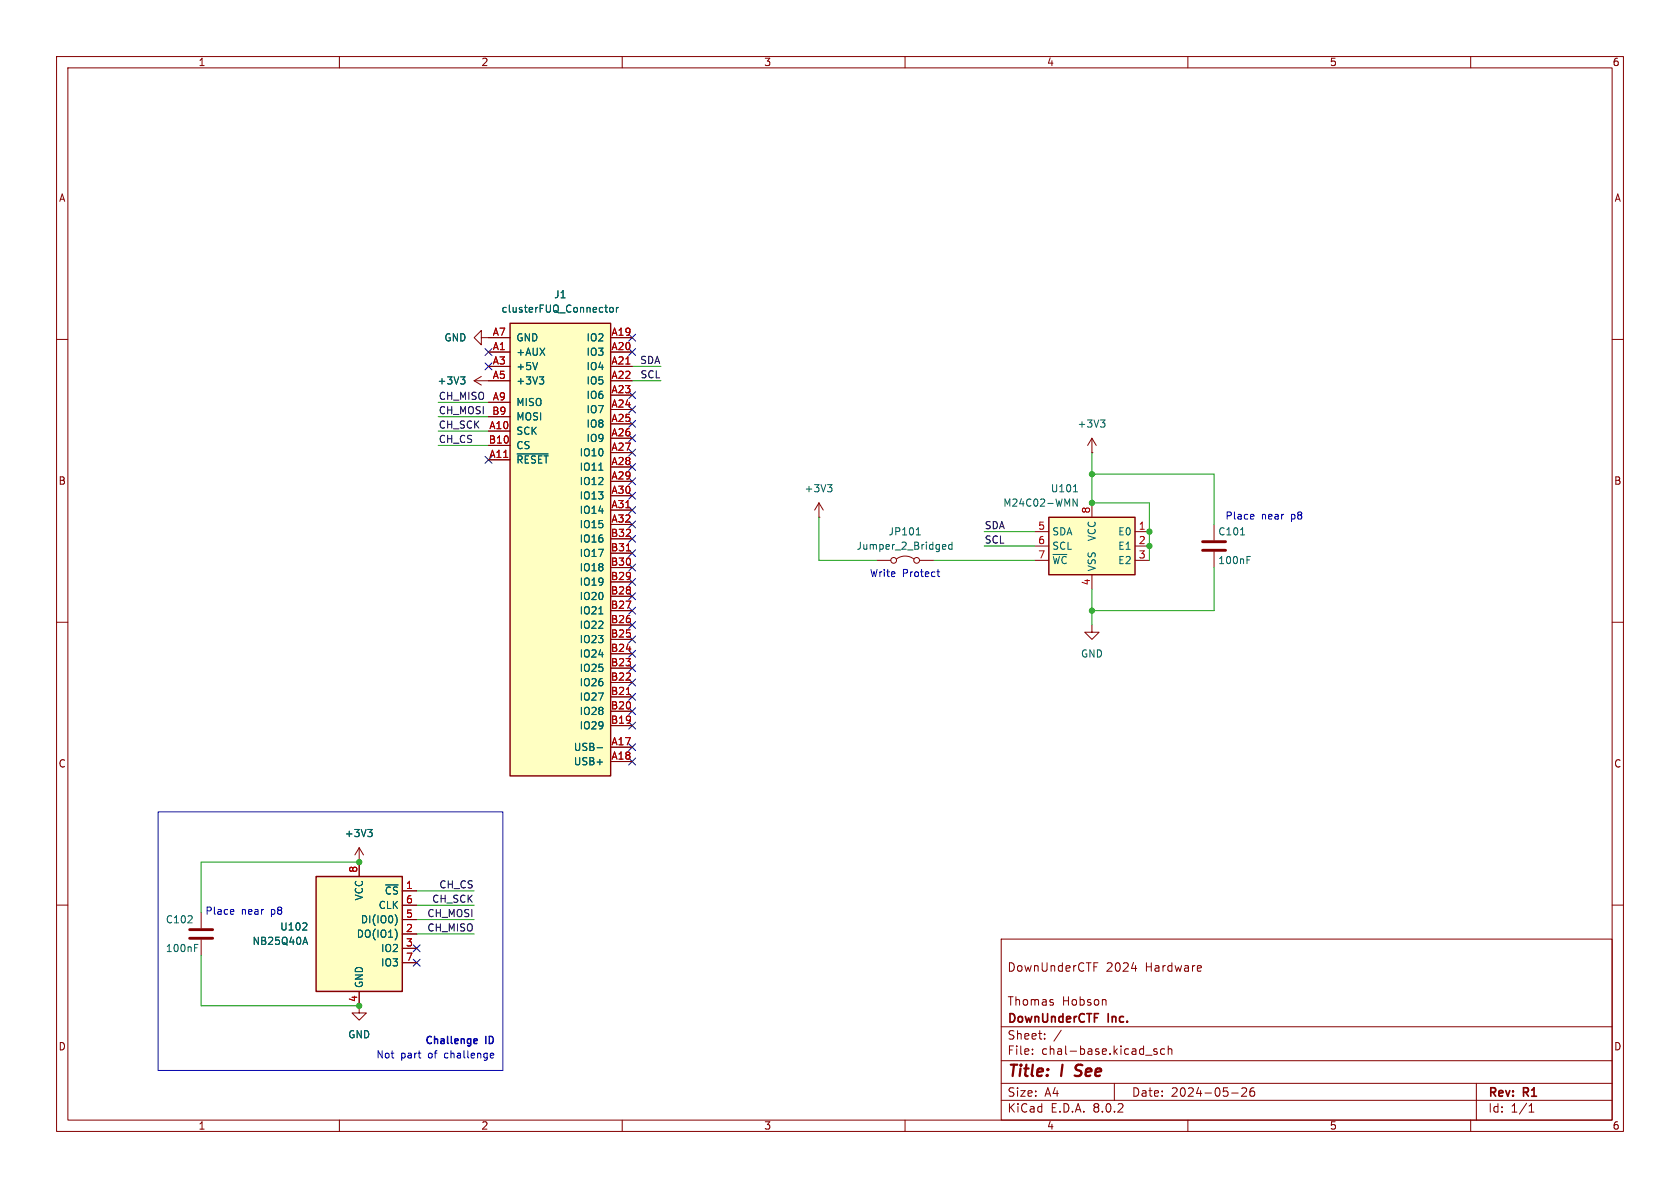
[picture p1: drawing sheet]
<svg xmlns="http://www.w3.org/2000/svg" width="297mm" height="210mm" viewBox="0 0 297 210" stroke-linecap="round" stroke-linejoin="round" font-family="sans-serif">
<g fill="none" stroke="#840000" stroke-width=".18">
<path d="M10 10h277v190h-277zM12 12h273v186h-273zM60 10v2M110 10v2M160 10v2M210 10v2M260 10v2M10 60h2M85.1 59.7v1.3l-1.3-1.3 1.3-1.3v1.3h1.3M285 60h2M214.6 92.7v2.8M214.6 97.5v2.8"/>
<path d="M10 110h2M285 110h2M10 160h2M285 160h2M177 166h108v32h-108zM186.2 177.3v.3M193.4 170.9h.5M193.4 170.2h.7M195.5 176.8v.9M200 171.2h1M212.2 170.7l.2 .4-.7 .1M212.3 171.6l-.1 .1"/>
<path d="M60 198v2M110 198v2M160 198v2M177 194.5h108M177 191.5h108M177 187.5h108M177 181.5h108M182.5 186.3v.1M182.5 185.5v.1M184.7 183.6v.1M184.7 182.8v.1M187.6 182.1l-1.3 2"/>
<path d="M197 191.5v3M202.5 186.5h1.2M204.5 185.5l-.3-.1-.2 .2v.2l.5 .2v.3h-.5M205.9 185.5l-.4-.1-.3 .3v.4l.1 .2h.6M206.5 185.5l.2-.1 .4 .1 .1 .9M206.5 184.9v1.5M210 198v2M217.7 193.2h1.2M219.5 192.4l.6-.1 .2 .1 .1 .3-.9 1.1h.9M221.7 192.3a.59 .59 0 0 0-.7 .6v.6l.1 .2 .4 .1 .2-.1 .1-.5-.1-.3h-.5l-.2 .3M260 198v2M261 191.5v6.5"/>
<path d="M270.3 196.6h.9M270.3 195.5l.4-.4v1.5"/>
</g>
<path d="M190 190.1l.3 .1M190.3 188.4l-.2 .4 .1 .2" fill="none" stroke="#840000" stroke-width=".4"/>
<path d="M212.6 97.3h4.1M212.6 95.8h4.1" fill="none" stroke="#840000" stroke-width=".51"/>
<path d="M219.3 94.6h.7M220.5 99h.4M220.5 98.4h.6" fill="none" stroke="#006464" stroke-width=".18"/>
<path d="M55.9 154.9h15.2v20.4h-15.2z" fill="#ffffc2"/>
<path d="M55.9 154.9h15.2v20.4h-15.2z" fill="none" stroke="#840000" stroke-width=".25"/>
<g fill="none" stroke="#840000" stroke-width=".18">
<path d="M83.8 67.3h2.6M83.8 67.3l1.3 .8M85.1 66.5l-1.3 .8M63.5 152.4h.1M63.5 149.9v5M63.5 149.9l-.8 1.2M63.5 149.9l.8 1.2M71.1 157.5h2.6M35.6 161.3v2.8M35.6 166.1v2.8M63.5 175.3v3.8h-1.3l1.3 1.2 1.3-1.2h-1.3M71.1 165.1h2.6"/>
<path d="M71.1 167.6h2.6M71.1 162.6h2.6M71.1 160h2.6M71.1 170.2h2.6"/>
</g>
<path d="M81.4 66.6h.8l-.4 .5M82 67.1l.2 .2v.3l-.2 .3M65 146.6h.8l-.4 .5M65.6 147.1l.2 .3v.3l-.2 .2M34.4 167.6h.4M34.4 166.9h.6M53.5 164.4h.8M53.7 166.6h.6M54 165.7l.4 1.2M54.2 163.3v.4M69.9 161.7a1.49 1.49 0 0 1 0 1.9M70.1 164.8v.8" fill="none" stroke="#006464" stroke-width=".18"/>
<path d="M33.5 165.9h4.1M33.5 164.3h4.1" fill="none" stroke="#840000" stroke-width=".51"/>
<path d="M90.2 57.2h17.7v80h-17.7z" fill="#ffffc2"/>
<path d="M90.2 57.2h17.7v80h-17.7z" fill="none" stroke="#840000" stroke-width=".25"/>
<g fill="none" stroke="#840000" stroke-width=".18">
<path d="M86.4 59.7h3.8M107.9 59.7h3.9M86.4 62.2h3.8M86.4 76.2h3.8M86.4 64.8h3.8M86.4 67.3h3.8M86.4 71.1h3.8M86.4 78.7h3.8M86.4 73.7h3.8M107.9 62.2h3.9M107.9 64.8h3.9M107.9 67.3h3.9"/>
<path d="M107.9 69.9h3.9M107.9 72.4h3.9M107.9 74.9h3.9M107.9 77.5h3.9M86.4 81.3h3.8M107.9 80h3.9M107.9 82.6h3.9M107.9 85.1h3.9M107.9 87.6h3.9M107.9 90.2h3.9M107.9 92.7h3.9M107.9 97.8h3.9"/>
<path d="M107.9 95.3h3.9M107.9 118.1h3.9M107.9 115.6h3.9M107.9 113h3.9M107.9 110.5h3.9M107.9 108h3.9M107.9 105.4h3.9M107.9 102.9h3.9M107.9 100.3h3.9M193 110.5v1.3h1.3l-1.3 1.2-1.2-1.2h1.2M107.9 132.1h3.9M107.9 134.6h3.9"/>
<path d="M107.9 128.3h3.9M107.9 125.7h3.9M107.9 123.2h3.9M107.9 120.7h3.9"/>
</g>
<path d="M106.9 54.3h.5M107.2 55.1l.2 .1M107.8 54.5l.2-.2 .4 .2v.4l-.1 .2-.3 .1-.2-.1zM109 54.3v.9M109.3 54.3l-.3 .3M95 64.1l-.4 1.2M95.3 66.6h.8l-.4 .5M95.9 67.1l.2 .2v.3l-.2 .3M91.4 80.2h5.5M105.9 83.1h.7M105.9 108.5h.7M105.6 132.2h.9" fill="none" stroke="#006464" stroke-width=".18"/>
<path d="M110.7 97.4h.8M110.7 122.8h.8" fill="none" stroke="#a90000" stroke-width=".18"/>
<path d="M185.4 91.4h15.3v10.2h-15.3z" fill="#ffffc2"/>
<path d="M185.4 91.4h15.3v10.2h-15.3z" fill="none" stroke="#840000" stroke-width=".25"/>
<g fill="none" stroke="#840000" stroke-width=".18">
<path d="M86.4 59.7h3.8M107.9 59.7h3.9M86.4 62.2h3.8M86.4 76.2h3.8M86.4 64.8h3.8M86.4 67.3h3.8M86.4 71.1h3.8M86.4 78.7h3.8M86.4 73.7h3.8M107.9 62.2h3.9M107.9 64.8h3.9M107.9 67.3h3.9"/>
<path d="M107.9 69.9h3.9M107.9 72.4h3.9M107.9 74.9h3.9M107.9 77.5h3.9M193 77.5v2.5M193 77.5l.8 1.2M193 77.5l-.7 1.2M86.4 81.3h3.8M107.9 80h3.9M107.9 82.6h3.9M107.9 85.1h3.9M107.9 87.6h3.9"/>
<path d="M107.9 90.2h3.9M107.9 92.7h3.9M107.9 97.8h3.9M107.9 95.3h3.9M144.8 91.4h.1M144.8 88.9l-.8 1.3M144.8 88.9v2.5M144.8 88.9l.7 1.3M154.9 99.1h2.6M158.5 98.8a2.54 2.54 0 0 1 3 0M162.6 99.1h2.5M182.9 94h2.5"/>
<path d="M182.9 96.5h2.5M182.9 99.1h2.5M193 80h.1M193 88.9v2.5M200.7 94h2.5M200.7 96.5h2.5M200.7 99.1h2.5M107.9 118.1h3.9M107.9 115.6h3.9M107.9 113h3.9M107.9 110.5h3.9M107.9 108h3.9"/>
<path d="M107.9 105.4h3.9M107.9 102.9h3.9M107.9 100.3h3.9M193 101.6v2.5M107.9 132.1h3.9M107.9 134.6h3.9M107.9 128.3h3.9M107.9 125.7h3.9M107.9 123.2h3.9M107.9 120.7h3.9M63.5 152.4h.1M63.5 152.4v2.5"/>
<path d="M71.1 157.5h2.6M63.5 175.3v2.5M71.1 165.1h2.6M71.1 167.6h2.6M71.1 162.6h2.6M71.1 160h2.6M71.1 170.2h2.6"/>
<circle cx="158" cy="99.1" r=".51"/>
<circle cx="162.1" cy="99.1" r=".51"/>
</g>
<g fill="none" stroke="#006464" stroke-width=".18">
<path d="M106.9 54.3h.5M107.2 55.1l.2 .1M107.8 54.5l.2-.2 .4 .2v.4l-.1 .2-.3 .1-.2-.1zM109 54.3v.9M109.3 54.3l-.3 .3M81.4 66.6h.8l-.4 .5M82 67.1l.2 .2v.3l-.2 .3M95 64.1l-.4 1.2M95.3 66.6h.8l-.4 .5M95.9 67.1l.2 .2v.3l-.2 .3M194.6 74.2h.7l-.4 .5M195.1 74.7l.2 .3v.3l-.2 .2"/>
<path d="M91.4 80.2h5.5M105.9 83.1h.7M146.3 85.7h.8l-.4 .5M146.8 86.2l.3 .2v.3l-.3 .2M162 94.6h.7M162.2 93.5l.1-.2v1.3M166.7 97h.5M166.7 96.3h.3l.2 .3-.6 .1M168.3 96.3h-.4l-.2 .2 .1 .5h.5M168.3 95.8v1.3M189.8 86.9h.7M190.4 88.2v1.3l-.7-1.3v1.3"/>
<path d="M105.9 108.5h.7M105.6 132.2h.9M65 146.6h.8l-.4 .5M65.6 147.1l.2 .3v.3l-.2 .2M53.5 164.4h.8M53.7 166.6h.6M54 165.7l.4 1.2M54.2 163.3v.4M69.9 161.7a1.49 1.49 0 0 1 0 1.9M70.1 164.8v.8"/>
</g>
<path d="M221.5 90.9l.2 .3-.6 .1M221.6 91.7l-.1 .1M165.6 101.1h.5M165.8 100.7v1l.3 .2M27.9 143.5h61v45.7h-61zM41.2 160.8l.1 .3-.6 .1M41.3 161.6h-.1M86.9 186.2h.3l.1 .3-.6 .1M87.2 187h-.3" fill="none" stroke="#0000c2" stroke-width=".18"/>
<path d="M83.8 184.4h.5M83.8 183.7l.4-.1 .2 .3-.6 .2" fill="none" stroke="#0000c2" stroke-width=".25"/>
<g fill="none" stroke="#009600" stroke-width=".18">
<path d="M77.5 71.1h8.9M77.5 73.7h8.9M77.5 76.2h8.9M77.5 78.7h8.9M111.8 64.8h5M111.8 67.3h5M144.8 91.4v7.7h10.1M165.1 99.1h17.8M174 96.5h8.9M174 94h8.9M193 80v8.9h10.2v10.2M193 83.8h21.6v8.9"/>
<path d="M193 104.1v6.4M214.6 100.3v7.7h-21.6M63.5 152.4h-27.9v8.9M73.7 157.5h10.1M35.6 168.9v8.9h27.9M73.7 162.6h10.1M73.7 165.1h10.1M73.7 160h10.1"/>
</g>
<g fill="none" stroke="#000084" stroke-width=".18">
<path d="M111.2 59.1l1.2 1.2M112.4 59.1l-1.2 1.2M85.8 61.6l1.2 1.2M85.8 64.2l1.2 1.2M87 61.6l-1.2 1.2M87 64.2l-1.2 1.2M111.2 61.6l1.2 1.2M111.2 74.3l1.2 1.2M111.2 69.2l1.2 1.3M111.2 71.8l1.2 1.2M111.2 76.9l1.2 1.2M111.2 79.4l1.2 1.2"/>
<path d="M112.4 61.6l-1.2 1.2M112.4 74.3l-1.2 1.2M112.4 69.2l-1.2 1.3M112.4 71.8l-1.2 1.2M112.4 76.9l-1.2 1.2M112.4 79.4l-1.2 1.2M85.8 80.7l1.2 1.2M87 80.7l-1.2 1.2M111.2 99.7l1.2 1.2M111.2 97.2l1.2 1.2M111.2 81.9l1.2 1.3M111.2 84.5l1.2 1.2"/>
<path d="M111.2 87l1.2 1.2M111.2 94.6l1.2 1.3M111.2 89.6l1.2 1.2M111.2 92.1l1.2 1.2M112.4 99.7l-1.2 1.2M112.4 97.2l-1.2 1.2M112.4 81.9l-1.2 1.3M112.4 84.5l-1.2 1.2M112.4 87l-1.2 1.2M112.4 94.6l-1.2 1.3M112.4 89.6l-1.2 1.2M112.4 92.1l-1.2 1.2"/>
<path d="M111.2 117.5l1.2 1.2M111.2 104.8l1.2 1.2M111.2 109.9l1.2 1.2M111.2 112.4l1.2 1.2M111.2 102.3l1.2 1.2M111.2 107.3l1.2 1.3M111.2 115l1.2 1.2M112.4 117.5l-1.2 1.2M112.4 104.8l-1.2 1.2M112.4 109.9l-1.2 1.2M112.4 112.4l-1.2 1.2M112.4 102.3l-1.2 1.2"/>
<path d="M112.4 107.3l-1.2 1.3M112.4 115l-1.2 1.2M111.2 120l1.2 1.3M111.2 125.1l1.2 1.2M111.2 127.7l1.2 1.2M111.2 131.5l1.2 1.2M111.2 134l1.2 1.2M111.2 122.6l1.2 1.2M112.4 120l-1.2 1.3M112.4 125.1l-1.2 1.2M112.4 127.7l-1.2 1.2M112.4 131.5l-1.2 1.2"/>
<path d="M112.4 134l-1.2 1.2M112.4 122.6l-1.2 1.2M73.1 167l1.2 1.2M73.1 169.6l1.2 1.2M74.3 169.6l-1.2 1.2M74.3 167l-1.2 1.2"/>
</g>
<path d="M110.7 97.4h.8M110.7 122.8h.8" fill="none" stroke="#a90000" stroke-width=".18"/>
<g fill="#009600" stroke="#009600" stroke-width=".18">
<circle cx="63.5" cy="152.4" r=".46"/>
<circle cx="63.5" cy="177.8" r=".46"/>
<circle cx="193" cy="88.9" r=".46"/>
<circle cx="193" cy="83.8" r=".46"/>
<circle cx="193" cy="108" r=".46"/>
<circle cx="203.2" cy="94" r=".46"/>
<circle cx="203.2" cy="96.5" r=".46"/>
</g>
<g font-size="2.8" fill="#840000">
<text x="178" y="190.9">Title:</text>
<text x="187.7" y="190.9">I</text>
<text x="190.9" y="190.9">See</text>
</g>
<g font-size="2.1" fill="#840000">
<text x="178" y="172">DownUnderCTF</text>
<text x="195.5" y="172">2024</text>
<text x="202.5" y="172">Hardware</text>
<text x="178" y="178">Thomas</text>
<text x="187.7" y="178">Hobson</text>
<text x="178" y="184">Sheet:</text>
<text x="178" y="181.2">DownUnderCTF</text>
<text x="196" y="181.2">Inc.</text>
<text x="178" y="186.7">File:</text>
<text x="184.1" y="186.7">chal-base.kicad_sch</text>
<text x="178" y="196.9">KiCad</text>
<text x="178" y="194.1">Size:</text>
<text x="184.7" y="194.1">A4</text>
<text x="185.7" y="196.9">E.D.A.</text>
<text x="193.3" y="196.9">8.0.2</text>
<text x="200" y="194.1">Date:</text>
<text x="207" y="194.1">2024-05-26</text>
<text x="263" y="194.3">Rev:</text>
<text x="263" y="196.9">Id:</text>
<text x="267.1" y="196.9">1/1</text>
<text x="269.4" y="194.3">R1</text>
</g>
<g font-size="1.8" fill="#840000">
<text x="35" y="11.9">1</text>
<text x="85" y="11.9">2</text>
<text x="135" y="11.9">3</text>
<text x="185" y="11.9">4</text>
<text x="235" y="11.9">5</text>
<text x="285" y="11.9">6</text>
<text x="10.3" y="35.9">A</text>
<text x="285.3" y="35.9">A</text>
<text x="10.3" y="85.9">B</text>
<text x="285.3" y="85.9">B</text>
<text x="10.3" y="135.9">C</text>
<text x="285.3" y="135.9">C</text>
<text x="10.3" y="185.9">D</text>
<text x="285.3" y="185.9">D</text>
<text x="35" y="199.9">1</text>
<text x="85" y="199.9">2</text>
<text x="135" y="199.9">3</text>
<text x="185" y="199.9">4</text>
<text x="235" y="199.9">5</text>
<text x="285" y="199.9">6</text>
</g>
<g font-size="1.8" fill="#006464">
<text x="97.9" y="52.9">J1</text>
<text x="88.6" y="55.5">clusterFUQ_Connector</text>
<text x="78.5" y="60.6">GND</text>
<text x="91.2" y="63.1">+AUX</text>
<text x="91.2" y="65.6">+5V</text>
<text x="91.2" y="60.6">GND</text>
<text x="103.6" y="60.6">IO2</text>
<text x="103.6" y="63.1">IO3</text>
<text x="103.6" y="65.6">IO4</text>
<text x="77.3" y="68.2">+3V3</text>
<text x="91.2" y="68.2">+3V3</text>
<text x="91.2" y="72">MISO</text>
<text x="103.6" y="68.2">IO5</text>
<text x="103.6" y="70.7">IO6</text>
<text x="91.2" y="77.1">SCK</text>
<text x="91.2" y="74.5">MOSI</text>
<text x="103.6" y="73.3">IO7</text>
<text x="103.6" y="75.8">IO8</text>
<text x="190.4" y="75.8">+3V3</text>
<text x="91.2" y="82.1">~{RESET}</text>
<text x="91.2" y="79.6">CS</text>
<text x="102.4" y="80.9">IO10</text>
<text x="102.4" y="83.4">IO11</text>
<text x="103.6" y="78.3">IO9</text>
<text x="102.4" y="86">IO12</text>
<text x="102.4" y="88.5">IO13</text>
<text x="142.1" y="87.2">+3V3</text>
<text x="177.3" y="89.8">M24C02-WMN</text>
<text x="185.7" y="87.2">U101</text>
<text x="102.4" y="91">IO14</text>
<text x="102.4" y="93.6">IO15</text>
<text x="157" y="94.8">JP101</text>
<text x="185.9" y="94.8">SDA</text>
<text x="193.9" y="95.8" transform="rotate(-90 193.9 95.8)">VCC</text>
<text x="197.6" y="94.8">E0</text>
<text x="215.3" y="94.8">C101</text>
<text x="102.4" y="101.2">IO18</text>
<text x="102.4" y="98.7">IO17</text>
<text x="102.4" y="96.1">IO16</text>
<text x="151.3" y="97.4">Jumper_2_Bridged</text>
<text x="185.9" y="97.4">SCL</text>
<text x="185.9" y="99.9">~{WC}</text>
<text x="193.9" y="101.1" transform="rotate(-90 193.9 101.1)">VSS</text>
<text x="197.6" y="97.4">E1</text>
<text x="197.6" y="99.9">E2</text>
<text x="215.3" y="99.9">100nF</text>
<text x="102.4" y="106.3">IO20</text>
<text x="102.4" y="103.7">IO19</text>
<text x="102.4" y="113.9">IO23</text>
<text x="102.4" y="111.4">IO22</text>
<text x="102.4" y="108.8">IO21</text>
<text x="102.4" y="119">IO25</text>
<text x="102.4" y="116.4">IO24</text>
<text x="191" y="116.4">GND</text>
<text x="102.4" y="124.1">IO27</text>
<text x="102.4" y="121.5">IO26</text>
<text x="102.4" y="129.1">IO29</text>
<text x="102.4" y="126.6">IO28</text>
<text x="101.3" y="132.9">USB-</text>
<text x="101.3" y="135.5">USB+</text>
<text x="60.9" y="148.2">+3V3</text>
<text x="64.4" y="159.3" transform="rotate(-90 64.4 159.3)">VCC</text>
<text x="66.8" y="160.9">CLK</text>
<text x="67.9" y="158.3">~{CS}</text>
<text x="29.2" y="163.4">C102</text>
<text x="44.5" y="167.2">NB25Q40A</text>
<text x="49.4" y="164.7">U102</text>
<text x="63" y="166">DO(IO1)</text>
<text x="63.7" y="163.4">DI(IO0)</text>
<text x="29.2" y="168.5">100nF</text>
<text x="67.3" y="168.5">IO2</text>
<text x="67.3" y="171">IO3</text>
<text x="64.4" y="174.8" transform="rotate(-90 64.4 174.8)">GND</text>
<text x="61.5" y="183.7">GND</text>
</g>
<g font-size="1.8" fill="#a90000">
<text x="87" y="59.4">A7</text>
<text x="108" y="59.4">A19</text>
<text x="87" y="62">A1</text>
<text x="87" y="64.5">A3</text>
<text x="108" y="62">A20</text>
<text x="108" y="64.5">A21</text>
<text x="87" y="67.1">A5</text>
<text x="87" y="70.9">A9</text>
<text x="108" y="67.1">A22</text>
<text x="108" y="69.6">A23</text>
<text x="86.4" y="75.9">A10</text>
<text x="86.9" y="73.4">B9</text>
<text x="108" y="72.1">A24</text>
<text x="108" y="74.7">A25</text>
<text x="108" y="77.2">A26</text>
<text x="86.3" y="78.5">B10</text>
<text x="86.4" y="81">A11</text>
<text x="108" y="79.8">A27</text>
<text x="108" y="82.3">A28</text>
<text x="108" y="84.8">A29</text>
<text x="108" y="87.4">A30</text>
<text x="108" y="89.9">A31</text>
<text x="107.9" y="95">B32</text>
<text x="108" y="92.5">A32</text>
<text x="183.4" y="93.7">5</text>
<text x="192.8" y="90.9" transform="rotate(-90 192.8 90.9)">8</text>
<text x="201.2" y="93.7">1</text>
<text x="107.9" y="100.1">B30</text>
<text x="107.9" y="97.5">B31</text>
<text x="183.4" y="96.3">6</text>
<text x="183.4" y="98.8">7</text>
<text x="201.2" y="96.3">2</text>
<text x="201.2" y="98.8">3</text>
<text x="107.9" y="107.7">B27</text>
<text x="107.9" y="105.2">B28</text>
<text x="107.9" y="102.6">B29</text>
<text x="192.8" y="103.6" transform="rotate(-90 192.8 103.6)">4</text>
<text x="107.9" y="112.8">B25</text>
<text x="107.9" y="110.2">B26</text>
<text x="107.9" y="117.9">B23</text>
<text x="107.9" y="115.3">B24</text>
<text x="107.9" y="125.5">B20</text>
<text x="107.9" y="122.9">B21</text>
<text x="107.9" y="120.4">B22</text>
<text x="107.9" y="128">B19</text>
<text x="108" y="131.8">A17</text>
<text x="108" y="134.4">A18</text>
<text x="63.2" y="154.4" transform="rotate(-90 63.2 154.4)">8</text>
<text x="71.7" y="157.2">1</text>
<text x="71.7" y="159.8">6</text>
<text x="71.7" y="164.8">2</text>
<text x="71.7" y="167.4">3</text>
<text x="71.7" y="162.3">5</text>
<text x="71.7" y="169.9">7</text>
<text x="63.2" y="177.2" transform="rotate(-90 63.2 177.2)">4</text>
</g>
<g font-size="1.8" fill="#0f0f0f">
<text x="113.1" y="64.4">SDA</text>
<text x="77.5" y="70.8">CH_MISO</text>
<text x="113.1" y="67">SCL</text>
<text x="77.5" y="73.3">CH_MOSI</text>
<text x="77.5" y="75.9">CH_SCK</text>
<text x="77.5" y="78.4">CH_CS</text>
<text x="174" y="93.6">SDA</text>
<text x="174" y="96.2">SCL</text>
<text x="76.3" y="159.7">CH_SCK</text>
<text x="77.6" y="157.1">CH_CS</text>
<text x="75.5" y="164.8">CH_MISO</text>
<text x="75.5" y="162.2">CH_MOSI</text>
</g>
<g font-size="1.8" fill="#0000c2">
<text x="216.6" y="92.1">Place</text>
<text x="223" y="92.1">near</text>
<text x="228.3" y="92.1">p8</text>
<text x="153.7" y="102.2">Write</text>
<text x="159.5" y="102.2">Protect</text>
<text x="36.2" y="161.9">Place</text>
<text x="42.6" y="161.9">near</text>
<text x="48" y="161.9">p8</text>
<text x="74.9" y="184.9">Challenge</text>
<text x="85.8" y="184.9">ID</text>
<text x="66.4" y="187.3">Not</text>
<text x="70.8" y="187.3">part</text>
<text x="75.8" y="187.3">of</text>
<text x="78.8" y="187.3">challenge</text>
</g>
</svg>
